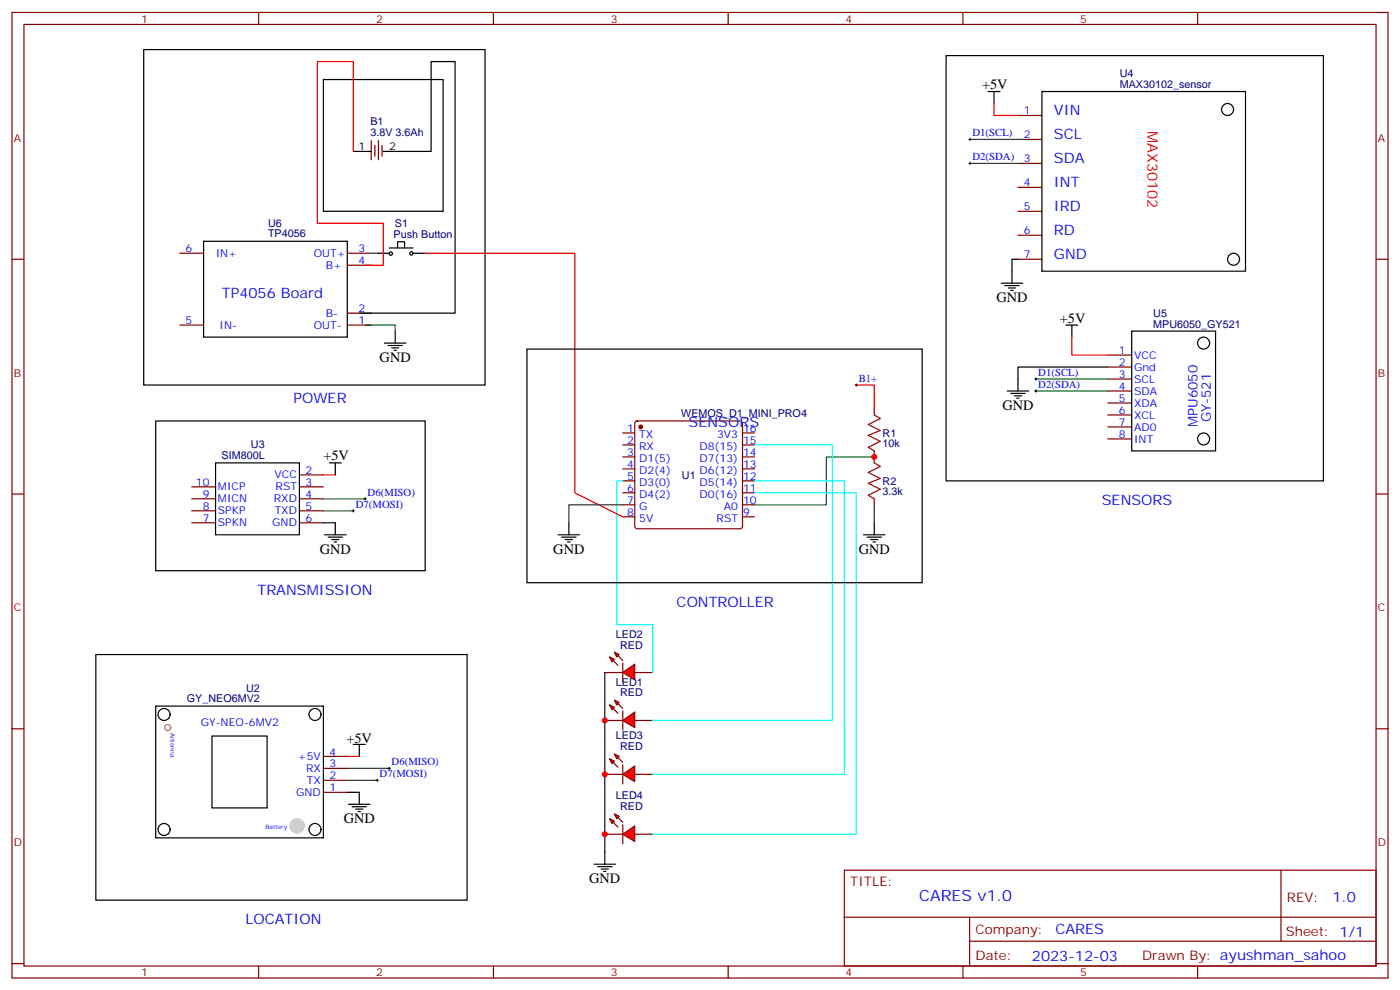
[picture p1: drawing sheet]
<svg xmlns="http://www.w3.org/2000/svg" width="412mm" height="292mm" viewBox="0 0 412 292" stroke-linecap="round" stroke-linejoin="round" font-family="sans-serif">
<g fill="none" stroke="#870000" stroke-width=".35">
<path d="M3.5 3.7h405.4v284.3h-405.4zM7.1 7.2h398.2v277.3h-398.2zM76.2 3.7v3.5M145.3 3.7v3.5M214.5 3.7v3.5M283.6 3.7v3.5M352.8 3.7v3.5M299.9 34h7M299.9 41.1h7M299.9 48.1h7M299.9 55.2h7M3.5 76.3h3.6"/>
<path d="M299.9 76.3h7M299.9 62.2h7M299.9 69.3h7M405.3 76.3h3.6M326.3 104.6h7.1M326.3 108.1h7.1M326.3 111.6h7.1M326.3 115.1h7.1M326.3 118.7h7.1M88.2 139.8h7M183.4 127.5h3.6M183.4 131h3.6"/>
<path d="M183.4 134.5h3.6M183.4 138.1h3.6M187.2 124.2l.5-.2h30.3l.5 .2 .2 .5v30.3l-.2 .5-.5 .2h-30.3l-.5-.2-.2-.5v-30.3zM218.7 127.5h3.5M218.7 131h3.5M218.7 134.5h3.5M218.7 138.1h3.5M326.3 122.2h7.1M326.3 125.7h7.1M326.3 129.3h7.1M3.5 145.5h3.6M56.4 143.4h7.1"/>
<path d="M56.4 146.9h7.1M56.4 150.4h7.1M56.4 154h7.1M88.2 143.4h7M88.2 146.9h7M88.2 150.4h7M88.2 154h7M183.4 141.6h3.6M183.4 145.1h3.6M183.4 148.7h3.6M183.4 152.2h3.6M218.7 141.6h3.5"/>
<path d="M218.7 145.1h3.5M218.7 148.7h3.5M218.7 152.2h3.5M405.3 145.5h3.6M3.5 214.6h3.6M405.3 214.6h3.6M95.2 233.3h7.1M95.2 229.8h7.1M95.2 226.3h7.1M95.2 222.7h7.1M248.7 256.3h156.6v28.2h-156.6zM377.3 256.3v20.9"/>
<path d="M248.7 270.1h156.5M285.6 277.2h119.6M285.6 270.1v14.1M3.5 283.8h3.6M76.2 284.5v3.5M145.3 284.5v3.5M214.5 284.5v3.5M283.6 284.5v3.5M352.8 284.5v3.5M405.3 283.8h3.6"/>
</g>
<circle cx="188.7" cy="125.7" r=".53" fill="#870000" stroke="#870000" stroke-width=".35"/>
<g fill="none" stroke="#000" stroke-width=".35">
<path d="M306.9 27h60v52.9h-60zM333.4 97.5h24.7v35.3h-24.7zM63.5 136.3h24.7v21.2h-24.7zM45.9 207.9h49.3v38.8h-49.3zM62.4 216.7h16.3v21.2h-16.3z"/>
<circle cx="361.6" cy="32.2" r="1.76"/>
<circle cx="363.4" cy="76.3" r="1.76"/>
<circle cx="354.5" cy="101" r="1.76"/>
<circle cx="354.5" cy="129.3" r="1.76"/>
<circle cx="48.3" cy="210.4" r="1.76"/>
<circle cx="92.8" cy="210.4" r="1.76"/>
<circle cx="48.3" cy="244.3" r="1.76"/>
<circle cx="92.8" cy="244.3" r="1.76"/>
</g>
<circle cx="49.4" cy="214.3" r=".88" fill="none" stroke="#cc0" stroke-width=".35"/>
<circle cx="87.5" cy="243.2" r="2.12" fill="#ccc" stroke="#ccc" stroke-width=".35"/>
<g fill="#f00" stroke="#870000" stroke-width=".35">
<path d="M183.4 212.2l3.6-2.5v4.6z"/>
<path d="M183.4 209.3v5.7z"/>
</g>
<g fill="#870000" stroke="#870000" stroke-width=".35">
<path d="M182 207.2l1.4 1.4z"/>
<path d="M180.6 208.6l1.4 1.4z"/>
</g>
<g fill="#f00" stroke="#870000" stroke-width=".35">
<path d="M181 206.2l1.4 .7-.7 .7z"/>
<path d="M179.6 207.6l1.4 .7-.7 .7z"/>
</g>
<path d="M178.2 212.2h5.2M187 212.2h5.3" fill="none" stroke="#870000" stroke-width=".35"/>
<g fill="#f00" stroke="#870000" stroke-width=".35">
<path d="M183.4 198l3.6-2.4v4.6z"/>
<path d="M183.4 195.2v5.7z"/>
</g>
<g fill="#870000" stroke="#870000" stroke-width=".35">
<path d="M182 193.1l1.4 1.4z"/>
<path d="M180.6 194.5l1.4 1.4z"/>
</g>
<g fill="#f00" stroke="#870000" stroke-width=".35">
<path d="M181 192.1l1.4 .7-.7 .7z"/>
<path d="M179.6 193.5l1.4 .7-.7 .7z"/>
</g>
<path d="M178.2 198h5.2M187 198h5.3" fill="none" stroke="#870000" stroke-width=".35"/>
<g fill="#f00" stroke="#870000" stroke-width=".35">
<path d="M183.4 228l3.6-2.4v4.6z"/>
<path d="M183.4 225.2v5.7z"/>
</g>
<g fill="#870000" stroke="#870000" stroke-width=".35">
<path d="M182 223.1l1.4 1.4z"/>
<path d="M180.6 224.5l1.4 1.4z"/>
</g>
<g fill="#f00" stroke="#870000" stroke-width=".35">
<path d="M181 222l1.4 .7-.7 .7z"/>
<path d="M179.6 223.4l1.4 .8-.7 .7z"/>
</g>
<path d="M178.2 228h5.2M187 228h5.3" fill="none" stroke="#870000" stroke-width=".35"/>
<g fill="#f00" stroke="#870000" stroke-width=".35">
<path d="M183.4 245.7l3.6-2.5v4.6z"/>
<path d="M183.4 242.9v5.6z"/>
</g>
<g fill="#870000" stroke="#870000" stroke-width=".35">
<path d="M182 240.7l1.4 1.4z"/>
<path d="M180.6 242.1l1.4 1.5z"/>
</g>
<g fill="#f00" stroke="#870000" stroke-width=".35">
<path d="M181 239.7l1.4 .7-.7 .7z"/>
<path d="M179.6 241.1l1.4 .7-.7 .7z"/>
</g>
<g fill="none" stroke="#870000" stroke-width=".35">
<path d="M109.4 41.4v5.7M110.4 42.8v3.2M111.5 41.4v5.7M112.5 42.8v3.2M52.9 74.6h7.1M102.3 74.6h7.1M102.3 78.1h7.1M52.9 95.7h7.1M102.3 95.7h7.1M102.3 92.2h7.1M257.5 120.4v1.8M257.5 132.8v3.5"/>
<path d="M257.5 146.9v1.8M178.2 245.7h5.2M187 245.7h5.3"/>
</g>
<g fill="none" stroke="#000" stroke-width=".35">
<path d="M42.3 14.6h100.6v98.8h-100.6zM278.7 16.4h111.1v125.2h-111.1zM95.2 23.4h35.3v38.8h-35.3zM291 27h3.6M292.8 27v3.5M104.1 44.6h5.3M112.9 44.6h14.1v-26.5h7.1v74.1h-28.3M60 71h42.3v28.3h-42.3zM111.1 74.6h3.6M114.7 73h7M119.2 72.9v-1.7h-2.1v1.8M121.7 74.6h3.5"/>
<path d="M299.9 76.3h-1.8v7.1M116.4 97.5v3.5M294.9 83.4h6.4M296 84.1h4.2M297 84.8h2.2M297.7 85.5h.7M314 95.7h3.5M315.7 95.7v3.6M113.2 101h6.4M114.3 101.7h4.2M115.4 102.4h2.1M116.1 103.2h.7"/>
<path d="M296.7 115.1h6.3M297.7 115.9h4.3M298.8 116.6h2.1M299.5 117.3h.7M326.3 108.1h-26.4v7M45.9 124h79.3v44.1h-79.3zM97 136.3h3.5M98.8 136.3v3.5M95.2 154h3.6v3.5M95.6 157.5h6.4M96.7 158.2h4.2M97.7 158.9h2.1"/>
<path d="M98.4 159.6h.7M164.4 157.5h6.3M165.5 158.2h4.2M166.5 158.9h2.1M167.2 159.6h.7M167.6 154v3.5M254.4 157.5h6.3M255.4 158.2h4.2M256.5 158.9h2.1M257.2 159.6h.7M257.5 154v3.5M28.2 192.8h109.4v72.3h-109.4z"/>
<path d="M178.2 198v56.5M104.1 219.2h3.5M105.8 219.2v3.5M102.3 233.3h3.5v3.6M102.7 236.9h6.3M103.7 237.6h4.2M104.8 238.3h2.1M105.5 239h.7M175 254.5h6.3M176 255.2h4.3M177.1 255.9h2.1M177.8 256.6h.7"/>
<circle cx="115.1" cy="74.7" r=".49"/>
<circle cx="121.2" cy="74.6" r=".49"/>
</g>
<path d="M292.8 30.5v3.5h7.1M104.1 44.6v-26.5h-10.6v47.7h19.4v12.3h-5.3M125.2 74.6h44.1v70.5l14.1 7.1M315.7 99.3v5.3h10.6M252.2 113.4h5.3v7M95.2 139.8h3.6M102.3 222.7h3.5" fill="none" stroke="#f00" stroke-width=".35"/>
<path d="M257.5 122.2l1.8 1.1-3.5 1.7 3.5 1.8-3.5 1.4 3.5 1.8-3.5 1.7 1.7 1.1M257.5 136.3l1.8 1.1-3.5 1.7 3.5 1.8-3.5 1.4 3.5 1.8-3.5 1.7 1.7 1.1" fill="none" stroke="#a10000" stroke-width=".35"/>
<path d="M257.5 134.5h-14.1v14.2h-21.2" fill="none" stroke="#090" stroke-width=".35"/>
<path d="M285.8 41.1h15.8M285.8 48.1h14.1M109.4 74.6h1.7M107.6 95.7h8.8v1.8M305.2 111.6h21.1M305.2 115.1h21.1M95.2 146.9h12.4M95.2 150.4h8.9M257.5 148.7v5.3M102.3 229.8h8.8M102.3 226.3h12.4" fill="none" stroke="#008700" stroke-width=".35"/>
<path d="M222.2 131h23v81.2h-52.9M183.4 141.6h-1.7v42.3h10.6v14.1M222.2 141.6h26.5v86.4h-56.4M222.2 145.1h30v100.6h-59.9" fill="none" stroke="#0ff" stroke-width=".35"/>
<g fill="none" stroke="#000" stroke-width=".29">
<path d="M285.4 41.1h.7M285.4 48.1h.7M285.8 40.7v.7M285.8 47.8v.7M251.9 113.4h.7M252.2 113v.7M304.8 111.6h.7M304.8 115.1h.7M305.2 111.3v.7M305.2 114.8v.7M103.7 150.4h.7M104.1 150.1v.7"/>
<path d="M107.2 146.9h.7M107.6 146.5v.7M110.8 229.8h.7M111.1 229.4v.8M114.3 226.3h.7M114.7 225.9v.7"/>
</g>
<path d="M183.4 148.7h-15.8v5.3" fill="none" stroke="#333" stroke-width=".35"/>
<g fill="#c00">
<circle cx="178.2" cy="212.2" r=".88"/>
<circle cx="178.2" cy="228" r=".88"/>
<circle cx="178.2" cy="245.7" r=".88"/>
<circle cx="257.5" cy="134.5" r=".88"/>
</g>
<path d="M155.2 102.8h116.4v68.8h-116.4z" fill="none" stroke="#000" stroke-width=".35"/>
<text font-size="4.6" fill="#00f" x="270.8" y="265.3">CARES v1.0</text>
<g font-size="4.2">
<text x="289.3" y="26.2">+5V</text>
<text x="293.5" y="89">GND</text>
<text x="312.2" y="95">+5V</text>
<text x="111.8" y="106.7">GND</text>
<text x="295.3" y="120.8">GND</text>
<text x="95.2" y="135.6">+5V</text>
<text x="94.2" y="163.1">GND</text>
<text x="163" y="163.1">GND</text>
<text x="252.9" y="163.1">GND</text>
<text x="102" y="218.9">+5V</text>
<text x="101.2" y="242.5">GND</text>
<text x="173.6" y="260.1">GND</text>
</g>
<g font-size="4.2" fill="#00f">
<text x="310.4" y="34">VIN</text>
<text x="310.4" y="41.1">SCL</text>
<text x="310.4" y="48.1">SDA</text>
<text x="310.4" y="55.2">INT</text>
<text x="310.4" y="62.2">IRD</text>
<text x="310.4" y="69.3">RD</text>
<text x="310.4" y="76.3">GND</text>
<text x="65.4" y="87.7">TP4056 Board</text>
<text x="86.4" y="118.7">POWER</text>
<text x="202.8" y="125.7">SENSORS</text>
<text x="324.6" y="148.7">SENSORS</text>
<text x="75.8" y="175.1">TRANSMISSION</text>
<text x="199.3" y="178.6">CONTROLLER</text>
<text x="392.5" y="265.5">1.0</text>
<text x="72.3" y="272.1">LOCATION</text>
<text x="310.9" y="275.1">CARES</text>
<text x="304" y="282.9">2023-12-03</text>
</g>
<text font-size="4.2" fill="#f00" x="338" y="38.6" transform="rotate(90 338 38.6)">MAX30102</text>
<g font-size="3.9" fill="#00f">
<text x="352.8" y="125.7" transform="rotate(-90 352.8 125.7)">MPU6050</text>
<text x="356.7" y="124.4" transform="rotate(-90 356.7 124.4)">GY-521</text>
</g>
<g font-size="3.9" fill="#800">
<text x="250.5" y="260.8">TITLE:</text>
<text x="379.1" y="265.5">REV:</text>
<text x="287.4" y="275">Company:</text>
<text x="378.7" y="275.7">Sheet: 1/1</text>
<text x="287.4" y="282.7">Date:</text>
<text x="336.4" y="282.8">Drawn By: ayushman_sahoo</text>
</g>
<g font-size="3.2" fill="#800">
<text x="41.6" y="6.7">1</text>
<text x="110.8" y="6.7">2</text>
<text x="179.9" y="6.7">3</text>
<text x="249.1" y="6.7">4</text>
<text x="318.2" y="6.7">5</text>
<text x="4.1" y="41.8">A</text>
<text x="405.9" y="41.8">A</text>
<text x="4.1" y="110.9">B</text>
<text x="405.9" y="110.9">B</text>
<text x="4.1" y="180.1">C</text>
<text x="405.9" y="180.1">C</text>
<text x="4.1" y="249.2">D</text>
<text x="405.9" y="249.2">D</text>
<text x="41.6" y="287.5">1</text>
<text x="110.8" y="287.5">2</text>
<text x="179.9" y="287.5">3</text>
<text x="249.1" y="287.5">4</text>
<text x="318.2" y="287.5">5</text>
</g>
<g font-size="3.2" fill="#000080">
<text x="329.8" y="22.7">U4</text>
<text x="329.8" y="25.9">MAX30102_sensor</text>
<text x="109.1" y="40">3.8V 3.6Ah</text>
<text x="109.1" y="36.9">B1</text>
<text x="79" y="69.8">TP4056</text>
<text x="79" y="66.7">U6</text>
<text x="116" y="70.1">Push Button</text>
<text x="116.3" y="66.9">S1</text>
<text x="339.7" y="93.2">U5</text>
<text x="339.7" y="96.4">MPU6050_GY521</text>
<text x="200.7" y="122.9">WEMOS_D1_MINI_PRO4</text>
<text x="73.9" y="131.8">U3</text>
<text x="260" y="131.8">10k</text>
<text x="260" y="128.7">R1</text>
<text x="65.3" y="135">SIM800L</text>
<text x="200.9" y="141">U1</text>
<text x="260" y="142.8">R2</text>
<text x="260" y="145.9">3.3k</text>
<text x="181.4" y="187.8">LED2</text>
<text x="182.6" y="191">RED</text>
<text x="72.5" y="203.6">U2</text>
<text x="181.4" y="201.9">LED1</text>
<text x="55" y="206.9">GY_NEO6MV2</text>
<text x="182.6" y="205.1">RED</text>
<text x="181.4" y="217.8">LED3</text>
<text x="182.6" y="221">RED</text>
<text x="181.4" y="235.4">LED4</text>
<text x="182.6" y="238.6">RED</text>
</g>
<g font-size="3.2" fill="#00f">
<text x="301.6" y="33.7">1</text>
<text x="286.5" y="40.2">D1(SCL)</text>
<text x="301.6" y="40.7">2</text>
<text x="286.5" y="47.2">D2(SDA)</text>
<text x="301.6" y="47.8">3</text>
<text x="301.6" y="54.8">4</text>
<text x="301.6" y="61.9">5</text>
<text x="301.6" y="68.9">6</text>
<text x="54.7" y="74.2">6</text>
<text x="63.5" y="75.6">IN+</text>
<text x="92.4" y="75.6">OUT+</text>
<text x="105.6" y="74.2">3</text>
<text x="105.6" y="77.8">4</text>
<text x="301.6" y="76">7</text>
<text x="96" y="79.2">B+</text>
<text x="54.7" y="95.4">5</text>
<text x="96" y="93.3">B-</text>
<text x="105.6" y="95.4">1</text>
<text x="105.6" y="91.9">2</text>
<text x="64.7" y="96.8">IN-</text>
<text x="92.4" y="96.8">OUT-</text>
<text x="329.6" y="104.2">1</text>
<text x="329.6" y="107.7">2</text>
<text x="334.1" y="105.6">VCC</text>
<text x="252.9" y="112.5">B1+</text>
<text x="305.9" y="110.7">D1(SCL)</text>
<text x="329.6" y="111.3">3</text>
<text x="334.1" y="109.1">Gnd</text>
<text x="334.1" y="112.7">SCL</text>
<text x="305.9" y="114.3">D2(SDA)</text>
<text x="329.6" y="114.8">4</text>
<text x="329.6" y="118.3">5</text>
<text x="334.1" y="116.2">SDA</text>
<text x="334.1" y="119.7">XDA</text>
<text x="329.6" y="121.8">6</text>
<text x="329.6" y="125.4">7</text>
<text x="334.1" y="123.3">XCL</text>
<text x="184.8" y="127.1">1</text>
<text x="184.8" y="130.7">2</text>
<text x="188.3" y="128.9">TX</text>
<text x="211.2" y="128.9">3V3</text>
<text x="218.9" y="130.7">15</text>
<text x="218.9" y="127.1">16</text>
<text x="329.6" y="128.9">8</text>
<text x="334.1" y="126.8">AD0</text>
<text x="334.1" y="130.3">INT</text>
<text x="184.8" y="134.2">3</text>
<text x="184.8" y="137.7">4</text>
<text x="188.3" y="132.4">RX</text>
<text x="188.3" y="136">D1(5)</text>
<text x="206" y="136">D7(13)</text>
<text x="206" y="132.4">D8(15)</text>
<text x="218.9" y="137.7">13</text>
<text x="218.9" y="134.2">14</text>
<text x="57.7" y="143">10</text>
<text x="80.9" y="140.9">VCC</text>
<text x="90" y="139.5">2</text>
<text x="90" y="143">3</text>
<text x="184.8" y="141.3">5</text>
<text x="188.3" y="139.5">D2(4)</text>
<text x="188.3" y="143">D3(0)</text>
<text x="206" y="143">D5(14)</text>
<text x="206" y="139.5">D6(12)</text>
<text x="218.9" y="141.3">12</text>
<text x="59.7" y="146.5">9</text>
<text x="64.2" y="148">MICN</text>
<text x="64.2" y="144.4">MICP</text>
<text x="80.7" y="148">RXD</text>
<text x="81.2" y="144.4">RST</text>
<text x="90" y="146.5">4</text>
<text x="104.8" y="149.5">D7(MOSI)</text>
<text x="108.3" y="146">D6(MISO)</text>
<text x="184.8" y="144.8">6</text>
<text x="184.8" y="148.3">7</text>
<text x="188.3" y="146.5">D4(2)</text>
<text x="206" y="146.5">D0(16)</text>
<text x="218.9" y="148.3">10</text>
<text x="218.9" y="144.8">11</text>
<text x="59.7" y="153.6">7</text>
<text x="59.7" y="150.1">8</text>
<text x="64.2" y="155">SPKN</text>
<text x="64.2" y="151.5">SPKP</text>
<text x="80.2" y="155">GND</text>
<text x="80.9" y="151.5">TXD</text>
<text x="90" y="150.1">5</text>
<text x="90" y="153.6">6</text>
<text x="184.8" y="151.8">8</text>
<text x="188.3" y="150.1">G</text>
<text x="188.3" y="153.6">5V</text>
<text x="211.1" y="153.6">RST</text>
<text x="213.2" y="150.1">A0</text>
<text x="218.9" y="151.8">9</text>
<text x="59.1" y="213.7">GY-NEO-6MV2</text>
<text x="87.8" y="223.8">+5V</text>
<text x="90.2" y="227.3">RX</text>
<text x="97" y="225.9">3</text>
<text x="97" y="222.7">4</text>
<text x="115.4" y="225.4">D6(MISO)</text>
<text x="90.4" y="230.9">TX</text>
<text x="97" y="233">1</text>
<text x="97" y="229.4">2</text>
<text x="111.8" y="228.9">D7(MOSI)</text>
<text x="87.3" y="234.4">GND</text>
</g>
<g font-size="3.2">
<text x="105.6" y="44.2">1</text>
<text x="114.7" y="44.2">2</text>
</g>
<g font-size="1.8" fill="#00f">
<text x="50.2" y="215.7" transform="rotate(90 50.2 215.7)">Antenna</text>
<text x="78.2" y="244">Battery</text>
</g>
</svg>
